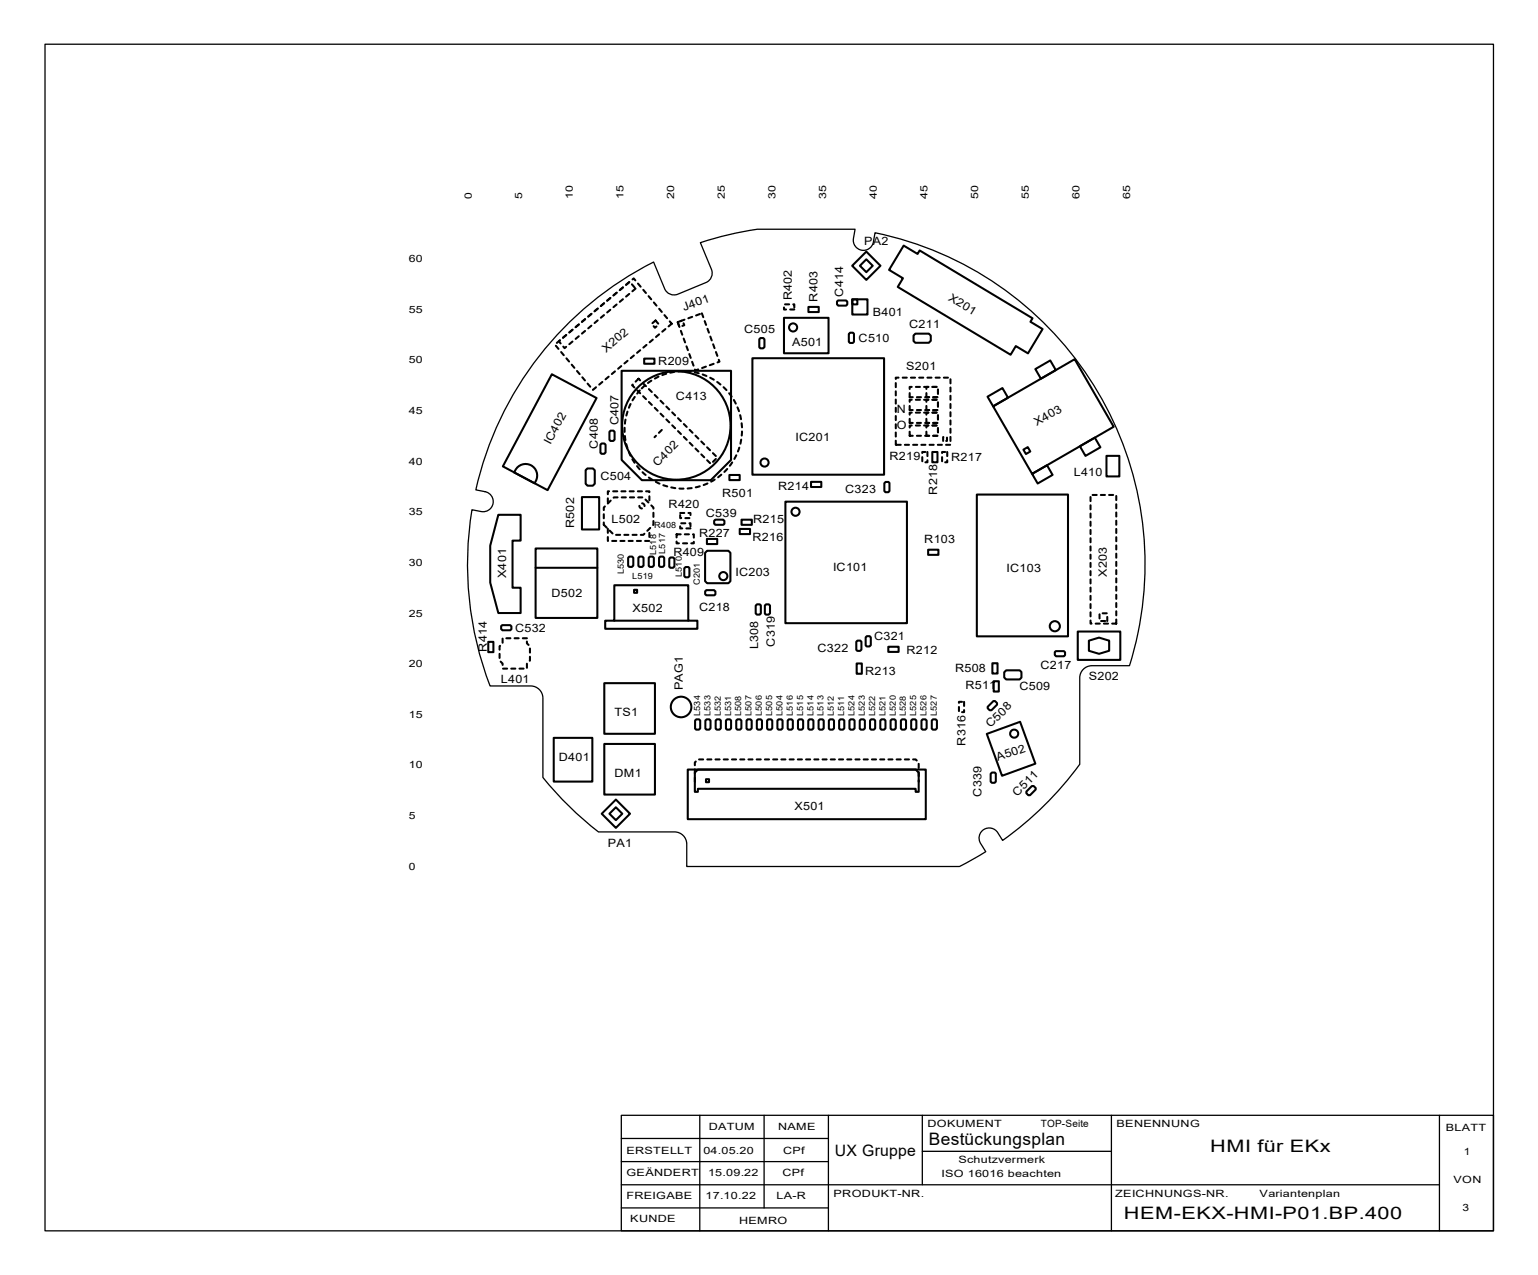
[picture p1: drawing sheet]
<svg xmlns="http://www.w3.org/2000/svg" width="152mm" height="126mm" viewBox="0 0 152 126" stroke-linecap="round" stroke-linejoin="round" font-family="sans-serif">
<g fill="none" stroke="#000" stroke-width=".13">
<path d="M4.4 4.4h143v117.1h-143zM56.1 31.9a33.4 33.4 0 0 1 8.4-6l1.1 2.6a1 1 0 0 0 1.3 .5l2.8-1.1a1 1 0 0 0 .5-1.3l-1.1-2.6a33.4 33.4 0 0 1 5.7-1.4h9.6l-.1 .9a1 1 0 0 0 .8 1.2 1 1 0 0 0 1.1-.8l.2-.9a33.4 33.4 0 0 1 25.1 42.7h-3.7a1.2 1.2 0 0 0-1.2 1.2v8.6a33.4 33.4 0 0 1-7.6 7.5l-.5-.8a1 1 0 0 0-1.4-.3 1 1 0 0 0-.3 1.4l.5 .8-2.6 1.4h-26.9v-2.2a1.2 1.2 0 0 0-1.2-1.2h-7.5a33.5 33.5 0 0 1-5.5-5.3v-7.9a1.2 1.2 0 0 0-1.2-1.2h-4a33.4 33.4 0 0 1-1.8-17.4l.9 .2a1 1 0 0 0 1.2-.8 1 1 0 0 0-.8-1.2l-.9-.1a33.4 33.4 0 0 1 9.1-16.5zM61.3 110.1h86.1v11.4h-86.1zM61.3 117h80.8M61.3 119.3h20.5M61.3 112.4h20.5M61.3 114.7h20.5M69.1 110.1v11.4M75.4 110.1v9.2M81.8 110.1v11.4M91.1 113.7h18.6M91.1 110.1v6.9"/>
<path d="M109.7 110.1v11.4M142.1 110.1v11.4"/>
</g>
<g fill="none" stroke="#000" stroke-width=".2">
<path d="M54.5 37l4.4 2.3-4.8 9.1-4.5-2.4zM61.4 36.6h10.8v8.8l-2 2h-6.8l-2-2zM63.6 35.4h1v.5h-1zM74.3 35.4h13v11.5h-13zM75 33.5l.1-.1h.3l.1 .1v.8l-.2 .1h-.2l-.1-.1zM77.4 31.4h4.4v3.5h-4.4zM79.8 30.3h1v.5h-1zM82.6 29.8l.1-.1h.8l.2 .1v.3l-.2 .1h-.7l-.2-.2zM83.8 33l.1-.2h.3l.1 .1v.8l-.1 .2h-.3l-.1-.2zM84.1 29.6h1.5v1.5h-1.5zM84.1 29.6h.5v.5h-.5zM85.5 24.8l1.4 1.4-1.4 1.4-1.4-1.4z"/>
<path d="M85.5 25.6l.7 .6-.7 .7-.6-.7zM89.2 24.2l1.4 .9 .2-.4 11.1 6.7-.2 .4 1.2 .7-1.4 2.4-1.2-.7-.5 .8-11.2-6.7 .5-.8-1.3-.9zM90.2 33.1l.2-.2h1.3l.2 .2v.6l-.2 .1h-1.3l-.2-.1zM97.5 39.2l1.5-.9 .5 1-1.5 .8zM102.2 36.4l1.5-.8 .5 .9-1.4 .9zM49.2 50.8h2.2v2.6h-.8v4.6h.8v2.5h-2.2l-.8-3v-3.6zM51.1 46.1a1.16 1.16 0 0 1 1.6 0 1.16 1.16 0 0 1 .1 1.6l-2-1.1zM52.9 54.1h6.1v6.9h-6.1zM52.9 56.1h6.1M57.5 49.1h1.7v3.2h-1.7zM57.8 46.4l.2-.1h.5l.2 .1v1.4l-.2 .2h-.5l-.2-.2zM59.3 43.9l.1-.1h.3l.1 .1v.8l-.1 .1h-.3l-.1-.1z"/>
<path d="M60.3 42.5h.3l.1 .1v.8l-.2 .1h-.2l-.1-.1v-.8zM60.7 57.8h7.3v3.5h.9v.8h-9.1v-.8h.9zM62 55.1l.1-.1h.3l.1 .1v.7l-.1 .2h-.3l-.1-.1zM62.6 58.2h.3v.3h-.3zM63 55.1l.1-.1h.3l.1 .1v.7l-.1 .2h-.3l-.1-.1zM64 55.1l.2-.1h.2l.2 .1v.7l-.2 .2h-.3l-.1-.1zM65.1 55.1l.1-.1h.3l.1 .1v.7l-.2 .2h-.2l-.1-.1zM66.2 55h.3l.1 .2v.7l-.1 .2h-.3l-.1-.1v-.8zM67.6 56.1l.1-.1h.3l.1 .1v.8l-.2 .1h-.2l-.1-.1zM69.6 58.4l.1-.1h.8l.1 .1v.3l-.1 .1h-.8l-.1-.1zM69.8 53.2h1v.5h-1zM69.8 54.4h2.1l.2 .2v2.8l-.2 .2h-2.1l-.2-.2v-2.8z"/>
<path d="M70.5 51.4l.1-.1h.8l.1 .1v.3l-.1 .1h-.8l-.1-.1zM72 46.9h1v.5h-1zM73 52.2h1v.5h-1zM73.2 51.3h1v.5h-1zM74.7 59.7h.3l.1 .1v.8l-.1 .1h-.3l-.1-.1v-.8zM75.5 59.8l.1-.1h.3l.1 .1v.8l-.1 .1h-.3l-.1-.1zM77.5 49.5h12v12h-12zM80.1 47.6h1v.5h-1zM87.4 47.6h.3l.1 .1v.8l-.1 .1h-.3l-.1-.1v-.8zM91.6 54.3h1v.5h-1zM92 44.6h.6v1h-.6zM96.4 48.8h9v14h-9z"/>
<path d="M98 40.1l8.1-4.6 3.9 6.6-8.1 4.7zM101 44.4l.5-.3 .2 .5-.4 .2zM101.9 46.8l1.5-.9 .5 1-1.5 .8zM106.6 44.1l1.5-.9 .5 1-1.4 .8zM109.2 45h1.3v2h-1.3zM48.2 63.4h.5v1h-.5zM49.5 61.8l.1-.1h.8l.1 .1v.3l-.1 .1h-.8l-.1-.1zM54.7 72.8h3.8v4.4h-3.8zM59.7 67.4h5v5h-5zM59.7 73.4h5v5h-5zM60.7 61.3h7.3M67.9 76h23.5v4.9h-23.5z"/>
<path d="M68.6 76.3l.3-.3h21.5l.3 .3v1.9h-.3v-.3h-21.5v.3h-.3zM68.6 71.1l.1-.1h.3l.1 .1v.8l-.1 .1h-.3l-.1-.1zM69.6 71.1l.2-.1h.2l.1 .1v.8l-.1 .1h-.3l-.1-.1zM69.7 76.9h.3v.3h-.3zM70.7 71.1l.1-.1h.2l.2 .1v.8l-.2 .1h-.2l-.1-.1zM71.7 71.1l.1-.1h.3l.1 .1v.8l-.1 .1h-.3l-.1-.1zM72.7 71.1l.1-.1h.3l.1 .1v.8l-.1 .1h-.3l-.1-.1zM73.7 71.1l.1-.1h.3l.1 .1v.8l-.1 .1h-.3l-.1-.1zM74.7 71.1l.1-.1h.3l.1 .1v.8l-.1 .1h-.3l-.1-.1zM75.7 71.1l.1-.1h.3l.1 .1v.8l-.1 .1h-.3l-.1-.1zM76.8 71.1l.1-.1h.2l.2 .1v.8l-.2 .1h-.2l-.1-.1zM77.8 71.1l.1-.1h.3l.1 .1v.8l-.2 .1h-.2l-.1-.1z"/>
<path d="M78.8 71.1l.1-.1h.3l.1 .1v.8l-.1 .1h-.3l-.1-.1zM79.8 71.1l.1-.1h.3l.1 .1v.8l-.1 .1h-.3l-.1-.1zM80.8 71.1l.1-.1h.3l.1 .1v.8l-.1 .1h-.3l-.1-.1zM81.8 71.1l.1-.1h.3l.1 .1v.8l-.1 .1h-.3l-.1-.1zM82.8 71.1l.2-.1h.2l.2 .1v.8l-.2 .1h-.3l-.1-.1zM83.9 71.1l.1-.1h.3l.1 .1v.8l-.2 .1h-.2l-.1-.1zM84.5 63.4l.2-.2h.2l.1 .2v.7l-.1 .2h-.3l-.1-.1zM84.6 65.5h.5v1h-.5zM84.9 71.1l.1-.1h.3l.1 .1v.8l-.1 .1h-.3l-.1-.1zM85.5 62.9l.1-.1h.3l.1 .1v.8l-.2 .1h-.2l-.1-.1zM85.9 71.1l.1-.1h.3l.1 .1v.8l-.1 .1h-.3l-.1-.1zM86.9 71.1l.1-.1h.3l.1 .1v.8l-.1 .1h-.3l-.1-.1z"/>
<path d="M87.7 63.9h1v.5h-1zM87.9 71.1l.1-.1h.3l.1 .1v.8l-.1 .1h-.3l-.1-.1zM88.9 71.1l.2-.1h.2l.2 .1v.8l-.2 .1h-.3l-.1-.1zM90 71.1l.1-.1h.3l.1 .1v.8l-.2 .1h-.2l-.1-.1zM91 71.1l.1-.1h.3l.1 .1v.8l-.1 .1h-.3l-.1-.1zM92 71.1l.1-.1h.3l.1 .1v.8l-.1 .1h-.3l-.1-.1zM97.4 72.5l3.3-1.2 1.5 4.1-3.3 1.2zM97.9 76.3h.3l.1 .1v.8l-.1 .1h-.3l-.1-.1v-.8zM98 65.5h.5v1h-.5zM98.1 69.2h.1l.2 .2v.2l-.5 .5h-.2l-.2-.2v-.1zM98.1 67.3h.5v1h-.5zM99.1 66.4l.2-.2h1.4l.1 .2v.5l-.1 .2h-1.4l-.2-.2z"/>
<path d="M101.3 78.2l.6-.6h.2l.2 .2v.1l-.6 .6h-.2l-.2-.2zM104.2 64.3h.8l.2 .1v.3l-.2 .1h-.7l-.2-.1v-.3zM106.4 62.4h4.2v2.8h-4.2zM107.5 63.3l1-.3 1 .3v1l-1 .3-1-.3zM59.4 80.3l1.4-1.4 1.4 1.4-1.4 1.4zM60.2 80.3l.6-.6 .6 .6-.6 .7z"/>
<circle cx="78.3" cy="32.3" r=".4"/>
<circle cx="66.8" cy="42" r="5.4"/>
<circle cx="71.4" cy="56.9" r=".4"/>
<circle cx="75.5" cy="45.7" r=".4"/>
<circle cx="78.5" cy="50.5" r=".4"/>
<circle cx="67.2" cy="69.8" r="1.02"/>
<circle cx="100.1" cy="72.4" r=".4"/>
<circle cx="104.1" cy="61.8" r=".5"/>
</g>
<g fill="none" stroke="#000" stroke-width=".2" stroke-dasharray=".4 .4">
<path d="M54.8 34l7.8-6.5 3.7 4.5-7.8 6.5zM55.2 33.7l7-5.9 .5 .7-7 5.9zM62.4 38l.6-.6 7.8 7.8-.6 .6zM64.3 32l.4-.4 .4 .4-.4 .4zM66.9 31.8l2.4-.9 1.7 4.8-2.4 .9zM66.9 31.8l.5-.2 .2 .5-.5 .2zM77.4 30h1v.6h-1zM88.4 37.3h5.4v6.6h-5.4zM89.8 38.2h2.8v1h-2.8zM89.8 39.5h2.8v1h-2.8zM91.5 38.2h1.1v1h-1.1zM91.5 39.5h1.1v1h-1.1z"/>
<path d="M60 49.6v-1.1h4.1v1.2M60 52.2v1.2h4.1v-1.2M60.6 49.1h2.9l1 1v1.7l-1 1h-2.9l-1-1v-1.7zM65.3 42.4l-.7 .8M66.8 52.8h1.7v.8h-1.7zM67.2 50.6h1v.6h-1zM67.2 51.7h1v.5h-1zM89.8 42h2.8v1h-2.8zM89.8 40.7h2.8v1.1h-2.8zM91.1 44.6h.5v1h-.5zM91.5 42h1.1v1h-1.1zM91.5 40.7h1.1v1.1h-1.1z"/>
<path d="M93 44.6h.5v1h-.5zM93.1 43.2h.4v.3h-.4zM107.7 48.9h2.5v12.7h-2.5zM49.6 63h2.4v.5l.3 .3v1.4l-.3 .3v.5h-2.4v-.5l-.3-.3v-1.4l.3-.3zM68.6 77.2v-1.9l.3-.3h21.5l.3 .3v1.9M94.7 69.3h.5v1h-.5zM108.6 60.6h.7v.7h-.7z"/>
<circle cx="63.4" cy="49.9" r=".25"/>
<circle cx="67.5" cy="42.4" r="5.8"/>
</g>
<g font-size="1.7">
<text x="91.7" y="113">Bestückungsplan</text>
<text x="119.5" y="113.8">HMI für EKx</text>
<text x="111" y="120.4">HEM-EKX-HMI-P01.BP.400</text>
</g>
<text font-size="1.6" x="82.4" y="114.1">UX Gruppe</text>
<g font-size="1.1">
<text x="78.2" y="29.7" transform="rotate(-90 78.2 29.7)">R402</text>
<text x="80.7" y="29.8" transform="rotate(-90 80.7 29.8)">R403</text>
<text x="83.2" y="29.3" transform="rotate(-90 83.2 29.3)">C414</text>
<text x="85.3" y="24.2">PA2</text>
<text x="93.6" y="29.6" transform="rotate(31 93.6 29.6)">X201</text>
<text x="59.8" y="34.8" transform="rotate(-40 59.8 34.8)">X202</text>
<text x="67.5" y="30.7" transform="rotate(-20 67.5 30.7)">J401</text>
<text x="73.5" y="32.8">C505</text>
<text x="78.2" y="34.1">A501</text>
<text x="84.8" y="33.7">C510</text>
<text x="86.2" y="31.2">B401</text>
<text x="89.8" y="32.4">C211</text>
<text x="65" y="36">R209</text>
<text x="66.7" y="39.4">C413</text>
<text x="88.5" y="40.7">N</text>
<text x="89.5" y="36.5">S201</text>
<text x="54.4" y="44" transform="rotate(-62 54.4 44)">IC402</text>
<text x="59" y="44.3" transform="rotate(-90 59 44.3)">C408</text>
<text x="59.3" y="47.3">C504</text>
<text x="61.1" y="42" transform="rotate(-90 61.1 42)">C407</text>
<text x="64.9" y="46.1" transform="rotate(-45 64.9 46.1)">C402</text>
<text x="78.5" y="43.5">IC201</text>
<text x="87.8" y="45.4">R219</text>
<text x="88.5" y="42.4">O</text>
<text x="93.9" y="45.5">R217</text>
<text x="102.3" y="42.1" transform="rotate(-30 102.3 42.1)">X403</text>
<text x="106" y="47">L410</text>
<text x="56.7" y="52.1" transform="rotate(-90 56.7 52.1)">R502</text>
<text x="60.4" y="51.6">L502</text>
<text x="66" y="50.1">R420</text>
<text x="69" y="53">R227</text>
<text x="69.7" y="51">C539</text>
<text x="71.3" y="49">R501</text>
<text x="74.3" y="53.4">R216</text>
<text x="74.4" y="51.6">R215</text>
<text x="76.8" y="48.3">R214</text>
<text x="83.4" y="48.6">C323</text>
<text x="91.3" y="53.6">R103</text>
<text x="92.5" y="48.8" transform="rotate(-90 92.5 48.8)">R218</text>
<text x="50" y="57.1" transform="rotate(-90 50 57.1)">X401</text>
<text x="54.5" y="59">D502</text>
<text x="66.5" y="54.9">R409</text>
<text x="72.6" y="56.9">IC203</text>
<text x="82.2" y="56.4">IC101</text>
<text x="99.4" y="56.5">IC103</text>
<text x="109.3" y="57" transform="rotate(-90 109.3 57)">X203</text>
<text x="48.1" y="64.3" transform="rotate(-90 48.1 64.3)">R414</text>
<text x="50.9" y="62.4">C532</text>
<text x="62.5" y="60.4">X502</text>
<text x="69" y="60.3">C218</text>
<text x="74.9" y="64.1" transform="rotate(-90 74.9 64.1)">L308</text>
<text x="76.5" y="63.8" transform="rotate(-90 76.5 63.8)">C319</text>
<text x="80.7" y="64.4">C322</text>
<text x="86.3" y="63.2">C321</text>
<text x="89.5" y="64.6">R212</text>
<text x="49.5" y="67.4">L401</text>
<text x="60.7" y="70.7">TS1</text>
<text x="67.4" y="68.1" transform="rotate(-90 67.4 68.1)">PAG1</text>
<text x="85.4" y="66.6">R213</text>
<text x="94.3" y="66.4">R508</text>
<text x="95.3" y="68">R511</text>
<text x="97.8" y="71.9" transform="rotate(-45 97.8 71.9)">C508</text>
<text x="100.6" y="68.1">C509</text>
<text x="102.7" y="66.1">C217</text>
<text x="107.5" y="67.1">S202</text>
<text x="55.2" y="75.1">D401</text>
<text x="60.7" y="76.7">DM1</text>
<text x="95.3" y="73.6" transform="rotate(-90 95.3 73.6)">R316</text>
<text x="98.5" y="75.2" transform="rotate(-20 98.5 75.2)">A502</text>
<text x="60" y="83.6">PA1</text>
<text x="78.4" y="80">X501</text>
<text x="96.9" y="78.6" transform="rotate(-90 96.9 78.6)">C339</text>
<text x="100.4" y="78.7" transform="rotate(-45 100.4 78.7)">C511</text>
</g>
<g font-size="1">
<text x="46.6" y="19.7" transform="rotate(-90 46.6 19.7)">0</text>
<text x="51.6" y="19.7" transform="rotate(-90 51.6 19.7)">5</text>
<text x="56.6" y="19.7" transform="rotate(-90 56.6 19.7)">10</text>
<text x="61.6" y="19.7" transform="rotate(-90 61.6 19.7)">15</text>
<text x="66.6" y="19.7" transform="rotate(-90 66.6 19.7)">20</text>
<text x="71.6" y="19.7" transform="rotate(-90 71.6 19.7)">25</text>
<text x="76.6" y="19.7" transform="rotate(-90 76.6 19.7)">30</text>
<text x="81.6" y="19.7" transform="rotate(-90 81.6 19.7)">35</text>
<text x="86.6" y="19.7" transform="rotate(-90 86.6 19.7)">40</text>
<text x="91.6" y="19.7" transform="rotate(-90 91.6 19.7)">45</text>
<text x="96.6" y="19.7" transform="rotate(-90 96.6 19.7)">50</text>
<text x="101.6" y="19.7" transform="rotate(-90 101.6 19.7)">55</text>
<text x="106.6" y="19.7" transform="rotate(-90 106.6 19.7)">60</text>
<text x="111.6" y="19.7" transform="rotate(-90 111.6 19.7)">65</text>
<text x="40.4" y="25.9">60</text>
<text x="40.4" y="30.9">55</text>
<text x="40.4" y="35.9">50</text>
<text x="40.4" y="40.9">45</text>
<text x="40.4" y="45.9">40</text>
<text x="40.4" y="50.9">35</text>
<text x="40.4" y="55.9">30</text>
<text x="40.4" y="60.9">25</text>
<text x="40.4" y="65.9">20</text>
<text x="40.4" y="70.9">15</text>
<text x="40.4" y="75.9">10</text>
<text x="40.4" y="80.9">5</text>
<text x="40.4" y="85.9">0</text>
<text x="61.8" y="114">ERSTELLT</text>
<text x="69.4" y="113.9">04.05.20</text>
<text x="70" y="111.5">DATUM</text>
<text x="76.8" y="111.5">NAME</text>
<text x="77.3" y="113.9">CPf</text>
<text x="91.6" y="111.3">DOKUMENT</text>
<text x="102.7" y="111.3">TOP-Seite</text>
<text x="110.2" y="111.3">BENENNUNG</text>
<text x="142.7" y="111.7">BLATT</text>
<text x="61.8" y="116.1">GEÄNDERT</text>
<text x="61.8" y="118.4">FREIGABE</text>
<text x="69.7" y="118.3">17.10.22</text>
<text x="69.9" y="116.1">15.09.22</text>
<text x="76.7" y="118.4">LA-R</text>
<text x="77.3" y="116.1">CPf</text>
<text x="82.3" y="118.1">PRODUKT-NR.</text>
<text x="93" y="116.2">ISO 16016 beachten</text>
<text x="94.6" y="114.8">Schutzvermerk</text>
<text x="110.1" y="118.1">ZEICHNUNGS-NR.</text>
<text x="124.4" y="118.2">Variantenplan</text>
<text x="143.5" y="116.7">VON</text>
<text x="144.4" y="119.5">3</text>
<text x="144.5" y="114.1">1</text>
<text x="62.2" y="120.7">KUNDE</text>
<text x="73" y="120.8">HEMRO</text>
</g>
<g font-size=".8">
<text x="64.6" y="52.1">R408</text>
<text x="61.6" y="56.7" transform="rotate(-90 61.6 56.7)">L530</text>
<text x="62.4" y="57.2">L519</text>
<text x="64.8" y="54.8" transform="rotate(-90 64.8 54.8)">L518</text>
<text x="65.7" y="54.7" transform="rotate(-90 65.7 54.7)">L517</text>
<text x="67.3" y="57" transform="rotate(-90 67.3 57)">L510</text>
<text x="69.1" y="57.7" transform="rotate(-90 69.1 57.7)">C201</text>
<text x="69.1" y="70.7" transform="rotate(-90 69.1 70.7)">L534</text>
<text x="70.1" y="70.7" transform="rotate(-90 70.1 70.7)">L533</text>
<text x="71.2" y="70.7" transform="rotate(-90 71.2 70.7)">L532</text>
<text x="72.2" y="70.7" transform="rotate(-90 72.2 70.7)">L531</text>
<text x="73.2" y="70.7" transform="rotate(-90 73.2 70.7)">L508</text>
<text x="74.2" y="70.7" transform="rotate(-90 74.2 70.7)">L507</text>
<text x="75.2" y="70.7" transform="rotate(-90 75.2 70.7)">L506</text>
<text x="76.2" y="70.7" transform="rotate(-90 76.2 70.7)">L505</text>
<text x="77.3" y="70.7" transform="rotate(-90 77.3 70.7)">L504</text>
<text x="78.3" y="70.7" transform="rotate(-90 78.3 70.7)">L516</text>
<text x="79.3" y="70.7" transform="rotate(-90 79.3 70.7)">L515</text>
<text x="80.3" y="70.7" transform="rotate(-90 80.3 70.7)">L514</text>
<text x="81.3" y="70.7" transform="rotate(-90 81.3 70.7)">L513</text>
<text x="82.3" y="70.7" transform="rotate(-90 82.3 70.7)">L512</text>
<text x="83.3" y="70.7" transform="rotate(-90 83.3 70.7)">L511</text>
<text x="84.4" y="70.7" transform="rotate(-90 84.4 70.7)">L524</text>
<text x="85.4" y="70.7" transform="rotate(-90 85.4 70.7)">L523</text>
<text x="86.4" y="70.7" transform="rotate(-90 86.4 70.7)">L522</text>
<text x="87.4" y="70.7" transform="rotate(-90 87.4 70.7)">L521</text>
<text x="88.4" y="70.7" transform="rotate(-90 88.4 70.7)">L520</text>
<text x="89.4" y="70.7" transform="rotate(-90 89.4 70.7)">L528</text>
<text x="90.5" y="70.7" transform="rotate(-90 90.5 70.7)">L525</text>
<text x="91.5" y="70.7" transform="rotate(-90 91.5 70.7)">L526</text>
<text x="92.5" y="70.7" transform="rotate(-90 92.5 70.7)">L527</text>
</g>
</svg>
